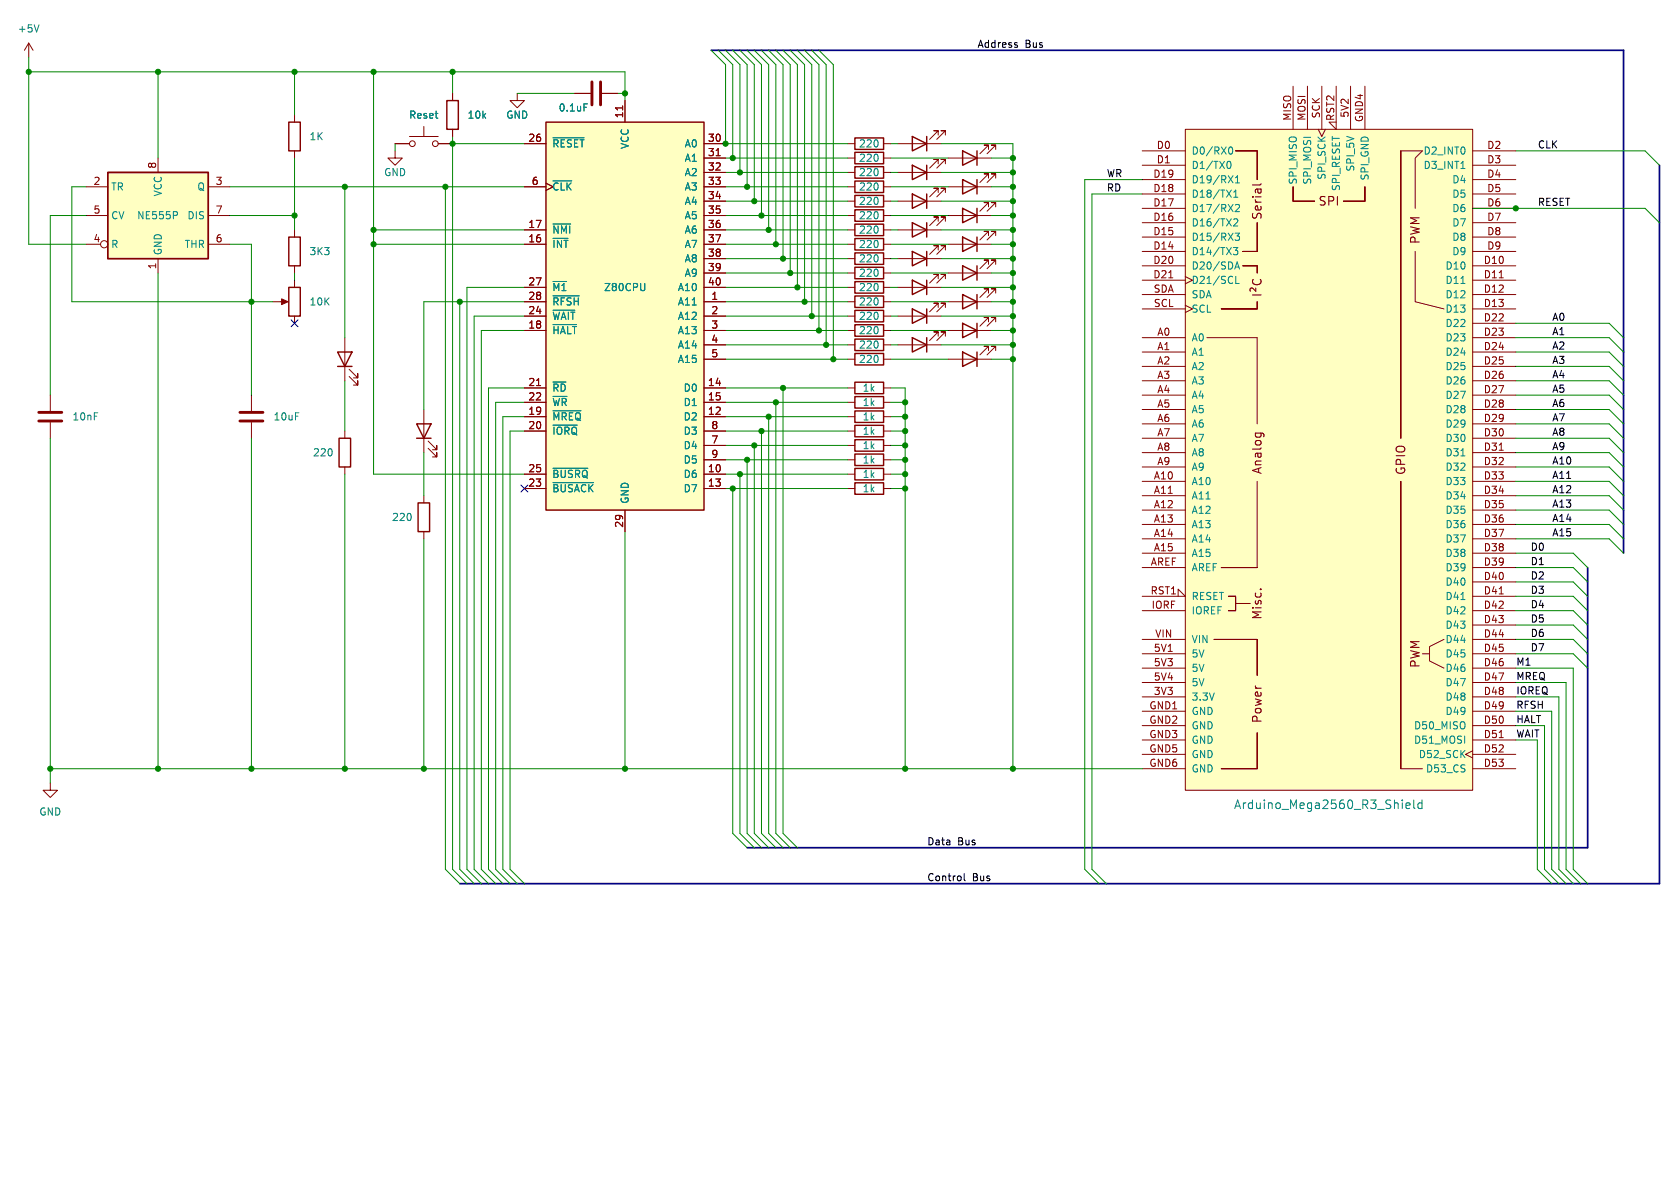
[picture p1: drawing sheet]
<svg xmlns="http://www.w3.org/2000/svg" width="297mm" height="210mm" viewBox="0 0 297 210" stroke-linecap="round" stroke-linejoin="round" font-family="sans-serif">
<path d="M0 0h297v210h-297z" fill="#fff" stroke="#fff" stroke-width=".18"/>
<g fill="none" stroke="#840000" stroke-width=".25">
<path d="M79 17.8h2v5.1h-2zM19 30.5h17.8v15.2h-17.8zM51.1 21.6h2v5.1h-2zM96.5 21.6h28v68.6h-28zM151.1 24.4h5.1v2h-5.1zM151.1 34.5h5.1v2.1h-5.1zM151.1 29.5h5.1v2h-5.1zM151.1 32h5.1v2h-5.1zM151.1 26.9h5.1v2.1h-5.1zM151.1 39.6h5.1v2.1h-5.1zM151.1 37.1h5.1v2h-5.1zM161.3 39.4l2.5 1.2-2.5 1.3z"/>
<path d="M161.3 34.3l2.5 1.3-2.5 1.2zM161.3 24.1l2.5 1.3-2.5 1.3zM161.3 29.2l2.5 1.3-2.5 1.3zM163.8 24.1v2.6M163.8 29.2v2.6M163.8 34.3v2.5M163.8 39.4v2.5M170.2 26.7l2.5 1.2-2.5 1.3zM170.2 31.8l2.5 1.2-2.5 1.3zM170.2 36.8l2.5 1.3-2.5 1.3zM172.7 26.7v2.5M172.7 31.8v2.5"/>
<path d="M172.7 36.8v2.6M51.1 41.9h2v5.1h-2zM51.1 50.8h2v5.1h-2zM151.1 54.9h5.1v2h-5.1zM151.1 52.3h5.1v2.1h-5.1zM151.1 59.9h5.1v2.1h-5.1zM151.1 57.4h5.1v2h-5.1zM151.1 42.2h5.1v2h-5.1zM151.1 49.8h5.1v2h-5.1zM151.1 44.7h5.1v2h-5.1zM151.1 47.2h5.1v2.1h-5.1zM161.3 44.5l2.5 1.2-2.5 1.3z"/>
<path d="M161.3 54.6l2.5 1.3-2.5 1.3zM161.3 49.5l2.5 1.3-2.5 1.3zM161.3 59.7l2.5 1.3-2.5 1.2zM163.8 44.5v2.5M163.8 49.5v2.6M163.8 54.6v2.6M163.8 59.7v2.5M170.2 52.1l2.5 1.2-2.5 1.3zM170.2 41.9l2.5 1.3-2.5 1.3zM170.2 47l2.5 1.3-2.5 1.2zM170.2 57.2l2.5 1.2-2.5 1.3zM172.7 41.9v2.6"/>
<path d="M172.7 47v2.5M172.7 52.1v2.5M172.7 57.2v2.5M59.7 62.2h2.5l-1.2 2.6zM59.7 64.8h2.5M59.9 77.5h2.1v5.1h-2.1zM73.7 74.9h2.5l-1.3 2.6zM73.7 77.5h2.5M151.1 75.2h5.1v2h-5.1zM151.1 77.7h5.1v2.1h-5.1zM151.1 62.5h5.1v2h-5.1zM151.1 72.6h5.1v2.1h-5.1z"/>
<path d="M151.1 67.6h5.1v2h-5.1zM151.1 70.1h5.1v2h-5.1zM170.2 62.2l2.5 1.3-2.5 1.3zM172.7 62.2v2.6M73.9 88.9h2v5.1h-2zM151.1 80.3h5.1v2h-5.1zM151.1 85.3h5.1v2.1h-5.1zM151.1 82.8h5.1v2h-5.1z"/>
</g>
<g fill="none" stroke="#840000" stroke-width=".18">
<path d="M5.1 7.6l-.8 1.3M5.1 7.6v2.6M5.1 7.6l.7 1.3M80 16.5v1.3M91.4 16.5v1.3h1.3l-1.3 1.3-1.2-1.3h1.2M101.6 16.5h2.8M106.4 16.5h2.8M110.1 18.7v.7M110.5 17.8v3.8M228.6 15.2v7.7M231.1 15.2v7.7M233.7 15.2v7.7"/>
<path d="M236.2 15.2v7.7l-1.3-1.3h1.3M238.8 15.2v7.7M241.3 15.2v7.7M15.2 33h3.8M15.2 38.1h3.8M27.9 27.9v2.6M36.8 33h3.8M36.8 38.1h3.8M52.1 20.3v1.3M52.1 26.7v1.2M69.8 26.7v1.2h1.3l-1.3 1.3-1.2-1.3h1.2M69.8 25.4h2.6"/>
<path d="M72.4 24.1h5.1M74.9 22.4v1.7M77.5 25.4h2.5M80 22.9v1.2M92.7 25.4h3.8M92.7 33h3.8M96.5 32.4l1.3 .6-1.3 .7M124.5 25.4h3.8M124.5 35.6h3.8M124.5 30.5h3.8M124.5 33h3.8M124.5 27.9h3.8"/>
<path d="M124.5 38.1h3.8M126.6 27.5h.7M149.9 25.4h1.2M149.9 35.6h1.2M149.9 30.5h1.2M149.9 33h1.2M149.9 27.9h1.2M149.9 38.1h1.2M156.2 25.4h1.3M156.2 35.6h1.3M156.2 30.5h1.3M156.2 33h1.3"/>
<path d="M156.2 27.9h1.3M156.2 38.1h1.3M158.7 25.4h7.7M158.7 35.6h7.7M158.7 30.5h7.7M165.9 39.1v-.7h-.8h.8l-1.6 1.5M165.9 34v-.7h-.8h.8l-1.6 1.5M165.9 23.9v-.8h-.8h.8l-1.6 1.5M165.9 29v-.8h-.8h.8l-1.6 1.5M167.1 39.1v-.7h-.7h.7l-1.5 1.5M167.1 34v-.7h-.7h.7l-1.5 1.5M167.1 23.9v-.8h-.7h.7l-1.5 1.5"/>
<path d="M167.1 29v-.8h-.7h.7l-1.5 1.5M167.6 33h7.7M167.6 27.9h7.7M167.6 38.1h7.7M174.8 26.4v-.7h-.8h.8l-1.6 1.5M174.8 31.5v-.8h-.8h.8l-1.6 1.6M174.8 36.6v-.8h-.8h.8l-1.6 1.5M176 26.4v-.7h-.7h.7l-1.5 1.5M176 31.5v-.8h-.7h.7l-1.5 1.6M176 36.6v-.8h-.7h.7l-1.5 1.5M201.9 26.7h7.6M201.9 29.2h7.6"/>
<path d="M201.9 39.4h7.6M201.9 36.8h7.6M201.9 34.3h7.6M201.9 31.8h7.6M209.5 22.9h50.8v116.8h-50.8zM218.4 26.7h3.8zM222.2 39.4v5.1zM222.2 26.7v5.1zM228.6 33v2.6zM228.6 35.6h3.8zM233 22.9l.7 1.2 .6-1.2M237.5 35.6h3.8z"/>
<path d="M241.3 33v2.6zM247.6 26.7h3.9l-1.3 1.2v8.9M247.6 26.7v50.8zM260.3 26.7h7.7M260.3 29.2h7.7M260.3 39.4h7.7M260.3 36.8h7.7M260.3 34.3h7.7M260.3 31.8h7.7M15.2 43.2h2.6M27.9 45.7v2.6M36.8 43.2h3.8"/>
<path d="M48.3 53.3h2.2M52.1 40.6v1.3M52.1 47v1.3M52.1 49.5v1.3M52.1 55.9v1.3M61 59.7v7.6M92.7 53.3h3.8M92.7 40.6h3.8M92.7 55.9h3.8M92.7 50.8h3.8M92.7 43.2h3.8M92.7 58.4h3.8"/>
<path d="M124.5 53.3h3.8M124.5 40.6h3.8M124.5 45.7h3.8M124.5 55.9h3.8M124.5 50.8h3.8M124.5 43.2h3.8M124.5 48.3h3.8M124.5 58.4h3.8M149.9 53.3h1.2M149.9 40.6h1.2M149.9 45.7h1.2M149.9 55.9h1.2"/>
<path d="M149.9 50.8h1.2M149.9 43.2h1.2M149.9 48.3h1.2M149.9 58.4h1.2M156.2 53.3h1.3M156.2 40.6h1.3M156.2 45.7h1.3M156.2 55.9h1.3M156.2 50.8h1.3M156.2 43.2h1.3M156.2 48.3h1.3M156.2 58.4h1.3"/>
<path d="M158.7 40.6h7.7M158.7 45.7h7.7M158.7 55.9h7.7M158.7 50.8h7.7M165.9 44.2v-.8h-.8h.8l-1.6 1.6M165.9 54.4v-.8h-.8h.8l-1.6 1.5M165.9 49.3v-.8h-.8h.8l-1.6 1.5M165.9 59.4v-.7h-.8h.8l-1.6 1.5M167.1 44.2v-.8h-.7h.7l-1.5 1.6M167.1 54.4v-.8h-.7h.7l-1.5 1.5M167.1 49.3v-.8h-.7h.7l-1.5 1.5M167.1 59.4v-.7h-.7h.7l-1.5 1.5"/>
<path d="M167.6 53.3h7.7M167.6 43.2h7.7M167.6 48.3h7.7M167.6 58.4h7.7M174.8 51.8v-.7h-.8h.8l-1.6 1.5M174.8 41.7v-.8h-.8h.8l-1.6 1.5M174.8 46.7v-.7h-.8h.8l-1.6 1.5M174.8 56.9v-.8h-.8h.8l-1.6 1.6M176 51.8v-.7h-.7h.7l-1.5 1.5M176 41.7v-.8h-.7h.7l-1.5 1.5M176 46.7v-.7h-.7h.7l-1.5 1.5M176 56.9v-.8h-.7h.7l-1.5 1.6"/>
<path d="M201.9 59.7h7.6M201.9 47h7.6M201.9 49.5h7.6M201.9 52.1h7.6M201.9 54.6h7.6M201.9 44.5h7.6M201.9 41.9h7.6M206.6 49.1h.7M209.5 48.9l1.3 .6-1.3 .7M209.5 54l1.3 .6-1.3 .6M213.4 59.7h8.8v15.2M215.9 54.6h6.3z"/>
<path d="M219.7 47h2.5zM219.7 44.5h2.5zM222.2 53.3v1.3zM222.2 47v1.3zM250.2 44.5v8.8l5.1 1.3M260.3 59.7h7.7M260.3 47h7.7M260.3 49.5h7.7M260.3 52.1h7.7M260.3 54.6h7.7M260.3 44.5h7.7M260.3 41.9h7.7"/>
<path d="M260.3 57.2h7.7M265 49.1h.8M8.9 69.9v2.7M8.9 74.7v2.8M44.4 69.9v2.7M44.4 74.7v2.8M61 76.2v1.3M61.7 66.5l1.5 1.6v-.8v.8h-.7M61.7 65.3l1.5 1.5v-.8v.8h-.7M74.9 72.4v7.6M75.7 79.2l1.5 1.6v-.8v.8h-.7M75.7 78l1.5 1.5v-.8v.8h-.7"/>
<path d="M92.7 76.2h3.8M92.7 73.7h3.8M92.7 68.6h3.8M92.7 71.1h3.8M94.9 68.2h.7M124.5 76.2h3.8M124.5 78.7h3.8M124.5 63.5h3.8M124.5 61h3.8M124.5 73.7h3.8M124.5 68.6h3.8M124.5 71.1h3.8"/>
<path d="M149.9 76.2h1.2M149.9 78.7h1.2M149.9 63.5h1.2M149.9 61h1.2M149.9 73.7h1.2M149.9 68.6h1.2M149.9 71.1h1.2M156.2 76.2h1.3M156.2 78.7h1.3M156.2 63.5h1.3M156.2 61h1.3M156.2 73.7h1.3"/>
<path d="M156.2 68.6h1.3M156.2 71.1h1.3M158.7 61h7.7M167.6 63.5h7.7M174.8 62v-.8h-.8h.8l-1.6 1.5M176 62v-.8h-.7h.7l-1.5 1.5M201.9 62.2h7.6M201.9 64.8h7.6M201.9 67.3h7.6M201.9 69.9h7.6M201.9 72.4h7.6M201.9 74.9h7.6"/>
<path d="M201.9 77.5h7.6M260.3 62.2h7.7M260.3 64.8h7.7M260.3 67.3h7.7M260.3 69.9h7.7M260.3 72.4h7.7M260.3 74.9h7.7M260.3 77.5h7.7M265 79.6h.8M61 82.6v1.2M74.9 87.6v1.3M74.9 94v1.3"/>
<path d="M92.7 86.4h3.8M92.7 83.8h3.8M110.5 90.2v3.8M124.5 81.3h3.8M124.5 86.4h3.8M124.5 83.8h3.8M149.9 81.3h1.2M149.9 86.4h1.2M149.9 83.8h1.2M156.2 81.3h1.3M156.2 86.4h1.3M156.2 83.8h1.3"/>
<path d="M201.9 85.1h7.6M201.9 87.6h7.6M201.9 90.2h7.6M201.9 92.7h7.6M201.9 95.3h7.6M201.9 97.8h7.6M201.9 80h7.6M201.9 82.6h7.6M222.2 85.1v15.2M247.6 85.1v50.8zM260.3 85.1h7.7M260.3 87.6h7.7"/>
<path d="M260.3 90.2h7.7M260.3 92.7h7.7M260.3 95.3h7.7M260.3 97.8h7.7M260.3 80h7.7M260.3 82.6h7.7M201.9 105.4h7.6l-1.2-1.3v1.3M201.9 115.6h7.6M201.9 118.1h7.6M201.9 100.3h7.6M201.9 108h7.6M201.9 113h7.6"/>
<path d="M214.6 113h7.6zM215.9 100.3h6.3zM217.2 108h1.2zM217.2 105.4h1.2zM218.4 106.7h2.6zM218.4 105.4v2.6zM222.2 113v6.4zM251.5 115.6h1.2M255.3 113l-2.6 1.3v2.5l2.6 1.3M260.3 115.6h7.7M260.3 118.1h7.7M260.3 100.3h7.7"/>
<path d="M260.3 102.9h7.7M260.3 105.4h7.7M260.3 108h7.7M260.3 110.5h7.7M260.3 113h7.7M265 105h.8M8.9 138.4v1.3h1.3l-1.3 1.3-1.3-1.3h1.3M201.9 135.9h7.6M201.9 123.2h7.6M201.9 120.7h7.6M201.9 125.7h7.6M201.9 128.3h7.6"/>
<path d="M201.9 130.8h7.6M201.9 133.4h7.6M215.9 135.9h6.3zM222.2 129.5v6.4zM247.6 135.9h3.9M260.3 132.7l-1.2 .7 1.2 .6M260.3 135.9h7.7M260.3 123.2h7.7M260.3 120.7h7.7M260.3 125.7h7.7M260.3 128.3h7.7M260.3 130.8h7.7"/>
<path d="M260.3 133.4h7.7M265 130.4h.8"/>
<circle cx="72.9" cy="25.4" r=".51"/>
<circle cx="77" cy="25.4" r=".51"/>
<circle cx="18.4" cy="43.2" r=".63"/>
</g>
<g fill="#ffffc2" stroke="#ffffc2" stroke-width=".18">
<path d="M209.5 22.9h50.8v116.8h-50.8z"/>
<path d="M19 30.5h17.8v15.2h-17.8z"/>
<path d="M96.5 21.6h28v68.6h-28z"/>
</g>
<path d="M222.9 32.5l-.2 .2h-1.3M221.4 52.1h1.5M221.6 49.4a.61 .61 0 0 0 0 .7 .61 .61 0 0 0 .7 .2 .57 .57 0 0 0 .6-.3 .57 .57 0 0 0-.1-.6M222 50.9v.6l-.5-.5a.31 .31 0 0 0-.5 .1l.1 .4M221.9 76.6h1.3l.3 .3M222 76.6l-.1 .4M222.9 76.6v.4M222.8 104.2h.1" fill="none" stroke="#840000" stroke-width=".19"/>
<g fill="none" stroke="#008484" stroke-width=".18">
<path d="M6.9 4.4l-.4 1.3M103.2 18.4h.6M31.3 37.5l.1 .2-.1 .3M97.8 39.6h3.1M97.8 24.4h5.5M97.8 32h3.3M217.1 28.6l.1-.1a.68 .68 0 0 1 .4 .7 .68 .68 0 0 1-.4 .6l-.1-.1M217.3 26.2l.2-.2a.68 .68 0 0 1 .4 .6 .68 .68 0 0 1-.4 .6l-.2-.2M218.1 38.8l.5-.1 .2 .3-.8 .9h.8M218.1 34.9h.7M218.1 34l.4-.4v1.3M218.4 36.3l.5-.2 .2 .4-.8 .9h.8"/>
<path d="M218.4 32.3h.7M218.4 31.4l.4-.3v1.2M258.3 29.8h.7M97.8 57.4h4.1M97.8 54.8h3.8M97.8 49.8h2.4M97.8 52.3h4.6M114 50.1l-.1 1.2M218 43.8h.8l-.4 .4 .4 .2v.5l-.2 .1-.6-.1M218.3 47.6l.4-1.3 .4 1.3M218.3 41.2h.8l-.4 .5 .4 .1v.6l-.2 .1-.6-.1M218.4 47.2h.6"/>
<path d="M218.5 48.8v1.3h.6M258.3 50.1h.7M97.8 72.6h4.9M97.8 75.2h4.2M97.8 67.5h2.2M97.8 85.3h7.1M97.8 82.8h6.1M258.3 80.6h.7M258.3 106h.7M248.6 142.4l.7-.1-.1-.3-.4-.1-.2 .2v.8h.6M249.9 141.4v1.3l.3 .2M251.4 142l-.4-.1-.3 .3v.4l.1 .3h.6"/>
<path d="M251.4 141.4v1.5"/>
</g>
<path d="M104.6 14.5v4M106.2 14.5v4M6.9 74.4h4M6.9 72.9h4M42.4 74.4h4.1M42.4 72.9h4.1" fill="none" stroke="#840000" stroke-width=".51"/>
<path d="M49.8 52.8l1.1 .5-1.1 .5z" fill="#840000" stroke="#840000" stroke-width=".18"/>
<path d="M179.7 8l.2 .1-.2 .3M179.7 7.5l.1 .1M170.5 154.4v1.1l.1 .2" fill="none" stroke="#000" stroke-width=".18"/>
<path d="M125.7 8.9h161.3v88.9M293.4 29.2v127h-212.1M280.7 100.3v49.6h-148.6" fill="none" stroke="#000084" stroke-width=".3"/>
<g fill="none" stroke="#008400" stroke-width=".18">
<path d="M5.1 12.7h105.4v5.1M5.1 10.2v33h10.1M27.9 12.7v15.2M52.1 12.7v7.6M66 12.7v71.1h26.7M80 12.7v3.8M91.4 16.5h10.2M109.2 16.5h1.3M125.7 8.9l2.6 2.5v14h21.6M127 8.9l2.5 2.5v16.5M128.3 8.9l2.5 2.5v19.1M129.5 8.9l2.6 2.5v21.6"/>
<path d="M130.8 8.9l2.5 2.5v24.2M132.1 8.9l2.5 2.5v26.7M133.3 8.9l2.6 2.5v29.2M134.6 8.9l2.6 2.5v31.8M135.9 8.9l2.5 2.5v34.3M137.2 8.9l2.5 2.5v36.9M138.4 8.9l2.6 2.5v39.4M139.7 8.9l2.5 2.5v41.9M141 8.9l2.5 2.5v44.5M142.2 8.9l2.6 2.5v47M143.5 8.9l2.5 2.5v49.6M144.8 8.9l2.5 2.5v52.1"/>
<path d="M15.2 33h-2.5v20.3h35.6M15.2 38.1h-6.3v31.8M40.6 33h52.1M40.6 38.1h11.5M52.1 27.9v12.7M61 33v26.7M69.8 25.4v1.3M78.7 33v120.7l2.6 2.5M80 25.4h12.7M80 24.1v129.6l2.5 2.5M128.3 33h21.6M128.3 27.9h21.6"/>
<path d="M128.3 30.5h21.6M128.3 35.6h21.6M128.3 38.1h21.6M157.5 25.4h1.2M157.5 33h10.1M157.5 27.9h10.1M157.5 30.5h1.2M157.5 35.6h1.2M157.5 38.1h10.1M166.4 25.4h12.7v110.5M166.4 30.5h12.7M166.4 35.6h12.7"/>
<path d="M175.3 33h3.8M175.3 27.9h3.8M175.3 38.1h3.8M201.9 31.8h-10.1v121.9l2.5 2.5M201.9 34.3h-8.9v119.4l2.6 2.5M260.3 36.8h30.5l2.6 2.6M268 26.7h22.8l2.6 2.5M27.9 48.3v87.6M40.6 43.2h3.8v26.7M52.1 48.3v1.2M66 43.2h26.7M66 40.6h26.7"/>
<path d="M81.3 53.3v100.4l2.5 2.5M92.7 50.8h-10.2v102.9l2.6 2.5M92.7 53.3h-17.8v19.1M92.7 55.9h-8.9v97.8l2.6 2.5M92.7 58.4h-7.6v95.3l2.5 2.5M128.3 50.8h21.6M128.3 53.3h21.6M128.3 43.2h21.6M128.3 40.6h21.6M128.3 55.9h21.6M128.3 48.3h21.6M128.3 58.4h21.6"/>
<path d="M128.3 45.7h21.6M157.5 50.8h1.2M157.5 53.3h10.1M157.5 43.2h10.1M157.5 40.6h1.2M157.5 55.9h1.2M157.5 48.3h10.1M157.5 58.4h10.1M157.5 45.7h1.2M166.4 50.8h12.7M166.4 40.6h12.7M166.4 55.9h12.7"/>
<path d="M166.4 45.7h12.7M175.3 53.3h3.8M175.3 43.2h3.8M175.3 48.3h3.8M175.3 58.4h3.8M268 57.2h16.5l2.5 2.5M268 59.7h16.5l2.5 2.5M8.9 77.5v60.9M44.4 77.5v58.4M61 67.3v8.9M92.7 68.6h-6.3v85.1l2.5 2.5M92.7 76.2h-2.5v77.5l2.5 2.5"/>
<path d="M92.7 73.7h-3.8v80l2.5 2.5M92.7 71.1h-5.1v82.6l2.6 2.5M128.3 68.6h21.6M128.3 76.2h21.6M128.3 73.7h21.6M128.3 71.1h21.6M128.3 78.7h21.6M128.3 61h21.6M128.3 63.5h21.6M133.3 78.7v68.6l2.6 2.6M134.6 76.2v71.1l2.6 2.6M135.9 73.7v73.6l2.5 2.6"/>
<path d="M137.2 71.1v76.2l2.5 2.6M138.4 68.6v78.7l2.6 2.6M157.5 68.6h2.5v67.3M157.5 76.2h2.5M157.5 73.7h2.5M157.5 71.1h2.5M157.5 78.7h2.5M157.5 61h1.2M157.5 63.5h10.1M166.4 61h12.7M175.3 63.5h3.8M268 74.9h16.5l2.5 2.6"/>
<path d="M268 67.3h16.5l2.5 2.6M268 72.4h16.5l2.5 2.5M268 69.9h16.5l2.5 2.5M268 62.2h16.5l2.5 2.6M268 64.8h16.5l2.5 2.5M268 77.5h16.5l2.5 2.5M61 83.8v52.1M74.9 80v7.6M74.9 95.3v40.6M110.5 94v41.9M128.3 81.3h21.6M128.3 86.4h21.6"/>
<path d="M128.3 83.8h21.6M129.5 86.4v60.9l2.6 2.6M130.8 83.8v63.5l2.5 2.6M132.1 81.3v66l2.5 2.6M157.5 81.3h2.5M157.5 86.4h2.5M157.5 83.8h2.5M268 97.8h10.1l2.6 2.5M268 92.7h16.5l2.5 2.6M268 95.3h16.5l2.5 2.5M268 82.6h16.5l2.5 2.5M268 90.2h16.5l2.5 2.5"/>
<path d="M268 87.6h16.5l2.5 2.6M268 80h16.5l2.5 2.6M268 85.1h16.5l2.5 2.5M268 118.1h10.1v35.6l2.6 2.5M268 115.6h10.1l2.6 2.5M268 113h10.1l2.6 2.6M268 100.3h10.1l2.6 2.6M268 102.9h10.1l2.6 2.5M268 110.5h10.1l2.6 2.5M268 108h10.1l2.6 2.5M268 105.4h10.1l2.6 2.6M8.9 135.9h193"/>
<path d="M268 120.7h8.9v33l2.5 2.5M268 123.2h7.6v30.5l2.5 2.5M268 128.3h5v25.4l2.6 2.5M268 125.7h6.3v28l2.6 2.5M268 130.8h3.8v22.9l2.5 2.5"/>
</g>
<path d="M51.5 56.5l1.2 1.3M52.7 56.5l-1.2 1.3M92.1 85.8l1.2 1.2M93.3 85.8l-1.2 1.2" fill="none" stroke="#000084" stroke-width=".18"/>
<g fill="#008400" stroke="#008400" stroke-width=".18">
<circle cx="160" cy="81.3" r=".46"/>
<circle cx="160" cy="76.2" r=".46"/>
<circle cx="160" cy="78.7" r=".46"/>
<circle cx="160" cy="83.8" r=".46"/>
<circle cx="160" cy="86.4" r=".46"/>
<circle cx="268" cy="36.8" r=".46"/>
<circle cx="179.1" cy="135.9" r=".46"/>
<circle cx="160" cy="135.9" r=".46"/>
<circle cx="129.5" cy="27.9" r=".46"/>
<circle cx="128.3" cy="25.4" r=".46"/>
<circle cx="110.5" cy="16.5" r=".46"/>
<circle cx="66" cy="40.6" r=".46"/>
<circle cx="78.7" cy="33" r=".46"/>
<circle cx="66" cy="43.2" r=".46"/>
<circle cx="80" cy="25.4" r=".46"/>
<circle cx="81.3" cy="53.3" r=".46"/>
<circle cx="110.5" cy="135.9" r=".46"/>
<circle cx="74.9" cy="135.9" r=".46"/>
<circle cx="61" cy="135.9" r=".46"/>
<circle cx="8.9" cy="135.9" r=".46"/>
<circle cx="27.9" cy="135.9" r=".46"/>
<circle cx="44.4" cy="135.9" r=".46"/>
<circle cx="133.3" cy="78.7" r=".46"/>
<circle cx="135.9" cy="73.7" r=".46"/>
<circle cx="134.6" cy="76.2" r=".46"/>
<circle cx="137.2" cy="71.1" r=".46"/>
<circle cx="129.5" cy="86.4" r=".46"/>
<circle cx="132.1" cy="81.3" r=".46"/>
<circle cx="130.8" cy="83.8" r=".46"/>
<circle cx="138.4" cy="68.6" r=".46"/>
<circle cx="130.8" cy="30.5" r=".46"/>
<circle cx="44.4" cy="53.3" r=".46"/>
<circle cx="27.9" cy="12.7" r=".46"/>
<circle cx="5.1" cy="12.7" r=".46"/>
<circle cx="52.1" cy="12.7" r=".46"/>
<circle cx="66" cy="12.7" r=".46"/>
<circle cx="61" cy="33" r=".46"/>
<circle cx="80" cy="12.7" r=".46"/>
<circle cx="52.1" cy="38.1" r=".46"/>
<circle cx="160" cy="73.7" r=".46"/>
<circle cx="144.8" cy="58.4" r=".46"/>
<circle cx="146" cy="61" r=".46"/>
<circle cx="147.3" cy="63.5" r=".46"/>
<circle cx="179.1" cy="63.5" r=".46"/>
<circle cx="179.1" cy="61" r=".46"/>
<circle cx="160" cy="71.1" r=".46"/>
<circle cx="134.6" cy="38.1" r=".46"/>
<circle cx="137.2" cy="43.2" r=".46"/>
<circle cx="135.9" cy="40.6" r=".46"/>
<circle cx="138.4" cy="45.7" r=".46"/>
<circle cx="141" cy="50.8" r=".46"/>
<circle cx="139.7" cy="48.3" r=".46"/>
<circle cx="142.2" cy="53.3" r=".46"/>
<circle cx="143.5" cy="55.9" r=".46"/>
<circle cx="179.1" cy="33" r=".46"/>
<circle cx="179.1" cy="35.6" r=".46"/>
<circle cx="179.1" cy="38.1" r=".46"/>
<circle cx="179.1" cy="30.5" r=".46"/>
<circle cx="179.1" cy="27.9" r=".46"/>
<circle cx="179.1" cy="58.4" r=".46"/>
<circle cx="179.1" cy="55.9" r=".46"/>
<circle cx="179.1" cy="53.3" r=".46"/>
<circle cx="179.1" cy="43.2" r=".46"/>
<circle cx="179.1" cy="40.6" r=".46"/>
<circle cx="179.1" cy="45.7" r=".46"/>
<circle cx="179.1" cy="50.8" r=".46"/>
<circle cx="179.1" cy="48.3" r=".46"/>
<circle cx="132.1" cy="33" r=".46"/>
<circle cx="133.3" cy="35.6" r=".46"/>
</g>
<g font-size="2.1" fill="#840000">
<text x="223.3" y="39" transform="rotate(-90 223.3 39)">Serial</text>
<text x="233" y="36.6">SPI</text>
<text x="251.2" y="43.3" transform="rotate(-90 251.2 43.3)">PWM</text>
<text x="223.3" y="84" transform="rotate(-90 223.3 84)">Analog</text>
<text x="248.7" y="84.1" transform="rotate(-90 248.7 84.1)">GPIO</text>
<text x="223.3" y="109.7" transform="rotate(-90 223.3 109.7)">Misc.</text>
<text x="251.2" y="118.2" transform="rotate(-90 251.2 118.2)">PWM</text>
<text x="223.3" y="128" transform="rotate(-90 223.3 128)">Power</text>
</g>
<text font-size="2.1" fill="#008484" x="218.1" y="143.2">Arduino_Mega2560_R3_Shield</text>
<g font-size="1.8" fill="#008484">
<text x="3" y="5.9">+5V</text>
<text x="72.2" y="21.2">Reset</text>
<text x="82.6" y="21.2">10k</text>
<text x="89.4" y="21.2">GND</text>
<text x="98.7" y="19.9">0.1uF</text>
<text x="54.6" y="25">1K</text>
<text x="97.5" y="26.3">~{RESET}</text>
<text x="111.4" y="26.4" transform="rotate(-90 111.4 26.4)">VCC</text>
<text x="120.9" y="26.3">A0</text>
<text x="120.9" y="28.8">A1</text>
<text x="151.8" y="26.3">220</text>
<text x="151.8" y="28.8">220</text>
<text x="210.6" y="27.5">D0/RX0</text>
<text x="251.6" y="27.5">D2_INT0</text>
<text x="19.6" y="33.9">TR</text>
<text x="28.8" y="34.8" transform="rotate(-90 28.8 34.8)">VCC</text>
<text x="34.8" y="33.9">Q</text>
<text x="67.8" y="31.3">GND</text>
<text x="97.5" y="33.9">~{CLK}</text>
<text x="120.9" y="31.3">A2</text>
<text x="120.9" y="33.9">A3</text>
<text x="151.8" y="31.3">220</text>
<text x="151.8" y="33.9">220</text>
<text x="210.6" y="30.1">D1/TX0</text>
<text x="210.6" y="35.2">D18/TX1</text>
<text x="210.6" y="32.6">D19/RX1</text>
<text x="229.5" y="32.7" transform="rotate(-90 229.5 32.7)">SPI_MISO</text>
<text x="232" y="32.7" transform="rotate(-90 232 32.7)">SPI_MOSI</text>
<text x="234.5" y="31.9" transform="rotate(-90 234.5 31.9)">SPI_SCK</text>
<text x="237.1" y="33.9" transform="rotate(-90 237.1 33.9)">SPI_RESET</text>
<text x="239.6" y="30.4" transform="rotate(-90 239.6 30.4)">SPI_5V</text>
<text x="242.2" y="32" transform="rotate(-90 242.2 32)">SPI_GND</text>
<text x="251.6" y="30.1">D3_INT1</text>
<text x="256.7" y="32.6">D4</text>
<text x="256.7" y="35.2">D5</text>
<text x="19.6" y="39">CV</text>
<text x="24.1" y="39">NE555P</text>
<text x="33" y="39">DIS</text>
<text x="97.5" y="41.5">~{NMI}</text>
<text x="120.9" y="36.4">A4</text>
<text x="120.9" y="39">A5</text>
<text x="120.9" y="41.5">A6</text>
<text x="151.8" y="36.4">220</text>
<text x="151.8" y="41.5">220</text>
<text x="151.8" y="39">220</text>
<text x="210.6" y="40.2">D16/TX2</text>
<text x="210.6" y="37.7">D17/RX2</text>
<text x="256.7" y="37.7">D6</text>
<text x="256.7" y="40.2">D7</text>
<text x="19.6" y="44">R</text>
<text x="28.8" y="45.2" transform="rotate(-90 28.8 45.2)">GND</text>
<text x="32.6" y="44">THR</text>
<text x="54.6" y="45.3">3K3</text>
<text x="97.5" y="44">~{INT}</text>
<text x="120.9" y="44">A7</text>
<text x="120.9" y="46.6">A8</text>
<text x="151.8" y="44">220</text>
<text x="151.8" y="46.6">220</text>
<text x="210.6" y="45.3">D14/TX3</text>
<text x="210.6" y="42.8">D15/RX3</text>
<text x="210.6" y="47.9">D20/SDA</text>
<text x="255.4" y="47.9">D10</text>
<text x="256.7" y="42.8">D8</text>
<text x="256.7" y="45.3">D9</text>
<text x="97.5" y="51.7">~{M1}</text>
<text x="106.7" y="51.7">Z80CPU</text>
<text x="119.7" y="51.7">A10</text>
<text x="120.9" y="49.1">A9</text>
<text x="151.8" y="51.7">220</text>
<text x="151.8" y="49.1">220</text>
<text x="210.6" y="50.4">D21/SCL</text>
<text x="210.6" y="52.9">SDA</text>
<text x="255.4" y="50.4">D11</text>
<text x="255.4" y="52.9">D12</text>
<text x="54.6" y="54.2">10K</text>
<text x="97.5" y="59.3">~{HALT}</text>
<text x="97.5" y="56.7">~{WAIT}</text>
<text x="97.5" y="54.2">~{RFSH}</text>
<text x="119.7" y="54.2">A11</text>
<text x="119.7" y="56.7">A12</text>
<text x="119.7" y="59.3">A13</text>
<text x="151.8" y="56.7">220</text>
<text x="151.8" y="54.2">220</text>
<text x="151.8" y="59.3">220</text>
<text x="210.6" y="55.5">SCL</text>
<text x="255.4" y="55.5">D13</text>
<text x="255.4" y="58">D22</text>
<text x="119.7" y="61.8">A14</text>
<text x="119.7" y="64.4">A15</text>
<text x="151.8" y="64.4">220</text>
<text x="151.8" y="61.8">220</text>
<text x="210.6" y="60.6">A0</text>
<text x="210.6" y="63.1">A1</text>
<text x="210.6" y="65.6">A2</text>
<text x="255.4" y="60.6">D23</text>
<text x="255.4" y="63.1">D24</text>
<text x="255.4" y="65.6">D25</text>
<text x="97.5" y="69.4">~{RD}</text>
<text x="97.5" y="72">~{WR}</text>
<text x="120.8" y="69.4">D0</text>
<text x="120.8" y="72">D1</text>
<text x="152.4" y="69.4">1k</text>
<text x="152.4" y="72">1k</text>
<text x="210.6" y="68.2">A3</text>
<text x="210.6" y="70.7">A4</text>
<text x="255.4" y="68.2">D26</text>
<text x="255.4" y="70.7">D27</text>
<text x="12.7" y="74.5">10nF</text>
<text x="48.3" y="74.5">10uF</text>
<text x="97.5" y="74.5">~{MREQ}</text>
<text x="97.5" y="77.1">~{IORQ}</text>
<text x="120.8" y="74.5">D2</text>
<text x="120.8" y="77.1">D3</text>
<text x="152.4" y="77.1">1k</text>
<text x="152.4" y="74.5">1k</text>
<text x="210.6" y="73.3">A5</text>
<text x="210.6" y="75.8">A6</text>
<text x="255.4" y="73.3">D28</text>
<text x="255.4" y="75.8">D29</text>
<text x="55.2" y="80.9">220</text>
<text x="120.8" y="79.6">D4</text>
<text x="120.8" y="82.1">D5</text>
<text x="152.4" y="82.1">1k</text>
<text x="152.4" y="79.6">1k</text>
<text x="210.6" y="78.3">A7</text>
<text x="210.6" y="80.9">A8</text>
<text x="210.6" y="83.4">A9</text>
<text x="255.4" y="78.3">D30</text>
<text x="255.4" y="80.9">D31</text>
<text x="255.4" y="83.4">D32</text>
<text x="97.5" y="87.2">~{BUSACK}</text>
<text x="97.5" y="84.7">~{BUSRQ}</text>
<text x="111.4" y="89.2" transform="rotate(-90 111.4 89.2)">GND</text>
<text x="120.8" y="84.7">D6</text>
<text x="120.8" y="87.2">D7</text>
<text x="152.4" y="87.2">1k</text>
<text x="152.4" y="84.7">1k</text>
<text x="210.6" y="86">A10</text>
<text x="210.6" y="88.5">A11</text>
<text x="255.4" y="86">D33</text>
<text x="255.4" y="88.5">D34</text>
<text x="69.2" y="92.3">220</text>
<text x="210.6" y="91">A12</text>
<text x="210.6" y="93.6">A13</text>
<text x="255.4" y="91">D35</text>
<text x="255.4" y="93.6">D36</text>
<text x="210.6" y="96.1">A14</text>
<text x="210.6" y="98.7">A15</text>
<text x="210.6" y="101.2">AREF</text>
<text x="255.4" y="96.1">D37</text>
<text x="255.4" y="98.7">D38</text>
<text x="255.4" y="101.2">D39</text>
<text x="210.6" y="106.3">RESET</text>
<text x="255.4" y="103.7">D40</text>
<text x="255.4" y="106.3">D41</text>
<text x="210.6" y="108.8">IOREF</text>
<text x="210.6" y="113.9">VIN</text>
<text x="255.4" y="108.8">D42</text>
<text x="255.4" y="111.4">D43</text>
<text x="255.4" y="113.9">D44</text>
<text x="210.6" y="116.4">5V</text>
<text x="210.6" y="119">5V</text>
<text x="255.4" y="116.4">D45</text>
<text x="255.4" y="119">D46</text>
<text x="210.6" y="124.1">3.3V</text>
<text x="210.6" y="121.5">5V</text>
<text x="255.4" y="121.5">D47</text>
<text x="255.4" y="124.1">D48</text>
<text x="210.6" y="126.6">GND</text>
<text x="210.6" y="129.1">GND</text>
<text x="210.6" y="131.7">GND</text>
<text x="249.9" y="129.1">D50_MISO</text>
<text x="249.9" y="131.7">D51_MOSI</text>
<text x="255.4" y="126.6">D49</text>
<text x="210.6" y="134.2">GND</text>
<text x="210.6" y="136.8">GND</text>
<text x="250.7" y="134.2">D52_SCK</text>
<text x="252" y="136.8">D53_CS</text>
<text x="6.9" y="144.4">GND</text>
</g>
<g font-size="1.8">
<text x="172.7" y="8.5">Address</text>
<text x="181.2" y="8.5">Bus</text>
<text x="271.8" y="26.3">CLK</text>
<text x="195.6" y="31.4">WR</text>
<text x="195.6" y="33.9">RD</text>
<text x="271.8" y="36.5">RESET</text>
<text x="274.3" y="56.8">A0</text>
<text x="274.3" y="59.3">A1</text>
<text x="274.3" y="64.4">A3</text>
<text x="274.3" y="61.9">A2</text>
<text x="274.3" y="69.5">A5</text>
<text x="274.3" y="67">A4</text>
<text x="274.3" y="72">A6</text>
<text x="274.3" y="74.6">A7</text>
<text x="274.3" y="77.1">A8</text>
<text x="274.3" y="82.2">A10</text>
<text x="274.3" y="79.7">A9</text>
<text x="274.3" y="89.8">A13</text>
<text x="274.3" y="87.3">A12</text>
<text x="274.3" y="84.7">A11</text>
<text x="274.3" y="94.9">A15</text>
<text x="274.3" y="92.4">A14</text>
<text x="270.5" y="100">D1</text>
<text x="270.5" y="97.4">D0</text>
<text x="270.5" y="105.1">D3</text>
<text x="270.5" y="107.6">D4</text>
<text x="270.5" y="102.5">D2</text>
<text x="270.5" y="112.7">D6</text>
<text x="270.5" y="110.1">D5</text>
<text x="268" y="117.8">M1</text>
<text x="270.5" y="115.2">D7</text>
<text x="268" y="120.3">MREQ</text>
<text x="268" y="125.4">RFSH</text>
<text x="268" y="122.8">IOREQ</text>
<text x="268" y="127.9">HALT</text>
<text x="268" y="130.5">WAIT</text>
<text x="163.8" y="149.5">Data</text>
<text x="169.3" y="149.5">Bus</text>
<text x="163.8" y="155.9">Control</text>
<text x="171.9" y="155.9">Bus</text>
</g>
<g font-size="1.8" fill="#840000">
<text x="110.2" y="21" transform="rotate(-90 110.2 21)">11</text>
<text x="228.3" y="21.4" transform="rotate(-90 228.3 21.4)">MISO</text>
<text x="230.9" y="21.4" transform="rotate(-90 230.9 21.4)">MOSI</text>
<text x="233.4" y="21" transform="rotate(-90 233.4 21)">SCK</text>
<text x="236" y="21.5" transform="rotate(-90 236 21.5)">RST2</text>
<text x="238.5" y="20.9" transform="rotate(-90 238.5 20.9)">5V2</text>
<text x="241" y="21.7" transform="rotate(-90 241 21.7)">GND4</text>
<text x="27.7" y="29.9" transform="rotate(-90 27.7 29.9)">8</text>
<text x="93.3" y="25.1">26</text>
<text x="125.1" y="25.1">30</text>
<text x="125.1" y="27.7">31</text>
<text x="204.4" y="26.4">D0</text>
<text x="204.4" y="29">D1</text>
<text x="262.8" y="26.4">D2</text>
<text x="262.8" y="29">D3</text>
<text x="16.4" y="32.8">2</text>
<text x="38" y="32.8">3</text>
<text x="93.9" y="32.8">6</text>
<text x="125.1" y="30.2">32</text>
<text x="125.1" y="32.8">33</text>
<text x="125.1" y="35.3">34</text>
<text x="203.8" y="34">D18</text>
<text x="203.8" y="31.5">D19</text>
<text x="262.8" y="31.5">D4</text>
<text x="262.8" y="34">D5</text>
<text x="16.4" y="37.8">5</text>
<text x="38" y="37.8">7</text>
<text x="93.3" y="40.4">17</text>
<text x="125.1" y="37.8">35</text>
<text x="125.1" y="40.4">36</text>
<text x="203.8" y="41.7">D15</text>
<text x="203.8" y="39.1">D16</text>
<text x="203.8" y="36.6">D17</text>
<text x="262.8" y="36.6">D6</text>
<text x="262.8" y="39.1">D7</text>
<text x="262.8" y="41.7">D8</text>
<text x="16.4" y="42.9">4</text>
<text x="27.7" y="47.7" transform="rotate(-90 27.7 47.7)">1</text>
<text x="38" y="42.9">6</text>
<text x="93.3" y="42.9">16</text>
<text x="125.1" y="42.9">37</text>
<text x="125.1" y="45.5">38</text>
<text x="203.8" y="44.2">D14</text>
<text x="203.8" y="46.7">D20</text>
<text x="262.2" y="46.7">D10</text>
<text x="262.8" y="44.2">D9</text>
<text x="93.3" y="50.5">27</text>
<text x="93.3" y="53.1">28</text>
<text x="125.1" y="48">39</text>
<text x="125.1" y="50.5">40</text>
<text x="125.7" y="53.1">1</text>
<text x="203.8" y="49.3">D21</text>
<text x="203.9" y="51.8">SDA</text>
<text x="262.2" y="49.3">D11</text>
<text x="262.2" y="51.8">D12</text>
<text x="93.3" y="58.2">18</text>
<text x="93.3" y="55.6">24</text>
<text x="125.7" y="55.6">2</text>
<text x="125.7" y="58.2">3</text>
<text x="203.9" y="54.4">SCL</text>
<text x="204.5" y="59.4">A0</text>
<text x="262.2" y="54.4">D13</text>
<text x="262.2" y="56.9">D22</text>
<text x="262.2" y="59.4">D23</text>
<text x="125.7" y="60.7">4</text>
<text x="125.7" y="63.2">5</text>
<text x="204.5" y="62">A1</text>
<text x="204.5" y="64.5">A2</text>
<text x="262.2" y="62">D24</text>
<text x="262.2" y="64.5">D25</text>
<text x="93.3" y="68.3">21</text>
<text x="93.3" y="70.9">22</text>
<text x="125.1" y="68.3">14</text>
<text x="125.1" y="70.9">15</text>
<text x="204.5" y="67.1">A3</text>
<text x="204.5" y="69.6">A4</text>
<text x="262.2" y="67.1">D26</text>
<text x="262.2" y="69.6">D27</text>
<text x="93.3" y="73.4">19</text>
<text x="93.3" y="75.9">20</text>
<text x="125.1" y="73.4">12</text>
<text x="125.7" y="75.9">8</text>
<text x="204.5" y="72.1">A5</text>
<text x="204.5" y="74.7">A6</text>
<text x="204.5" y="77.2">A7</text>
<text x="262.2" y="72.1">D28</text>
<text x="262.2" y="74.7">D29</text>
<text x="262.2" y="77.2">D30</text>
<text x="93.3" y="83.6">25</text>
<text x="125.1" y="83.6">10</text>
<text x="125.7" y="78.5">7</text>
<text x="125.7" y="81">9</text>
<text x="204.5" y="79.8">A8</text>
<text x="204.5" y="82.3">A9</text>
<text x="262.2" y="79.8">D31</text>
<text x="262.2" y="82.3">D32</text>
<text x="93.3" y="86.1">23</text>
<text x="125.1" y="86.1">13</text>
<text x="203.9" y="84.8">A10</text>
<text x="203.9" y="87.4">A11</text>
<text x="203.9" y="89.9">A12</text>
<text x="262.2" y="84.8">D33</text>
<text x="262.2" y="87.4">D34</text>
<text x="262.2" y="89.9">D35</text>
<text x="110.2" y="93.4" transform="rotate(-90 110.2 93.4)">29</text>
<text x="203.9" y="92.5">A13</text>
<text x="203.9" y="95">A14</text>
<text x="262.2" y="92.5">D36</text>
<text x="262.2" y="95">D37</text>
<text x="203.3" y="100.1">AREF</text>
<text x="203.9" y="97.5">A15</text>
<text x="262.2" y="97.5">D38</text>
<text x="262.2" y="100.1">D39</text>
<text x="203.3" y="105.2">RST1</text>
<text x="203.5" y="107.7">IORF</text>
<text x="262.2" y="102.6">D40</text>
<text x="262.2" y="105.2">D41</text>
<text x="262.2" y="107.7">D42</text>
<text x="204.1" y="112.8">VIN</text>
<text x="262.2" y="110.2">D43</text>
<text x="262.2" y="112.8">D44</text>
<text x="203.9" y="115.3">5V1</text>
<text x="203.9" y="117.9">5V3</text>
<text x="262.2" y="115.3">D45</text>
<text x="262.2" y="117.9">D46</text>
<text x="203.1" y="125.5">GND1</text>
<text x="203.9" y="122.9">3V3</text>
<text x="203.9" y="120.4">5V4</text>
<text x="262.2" y="120.4">D47</text>
<text x="262.2" y="122.9">D48</text>
<text x="262.2" y="125.5">D49</text>
<text x="203.1" y="128">GND2</text>
<text x="203.1" y="130.6">GND3</text>
<text x="262.2" y="128">D50</text>
<text x="262.2" y="130.6">D51</text>
<text x="203.1" y="133.1">GND5</text>
<text x="203.1" y="135.6">GND6</text>
<text x="262.2" y="133.1">D52</text>
<text x="262.2" y="135.6">D53</text>
</g>
</svg>
